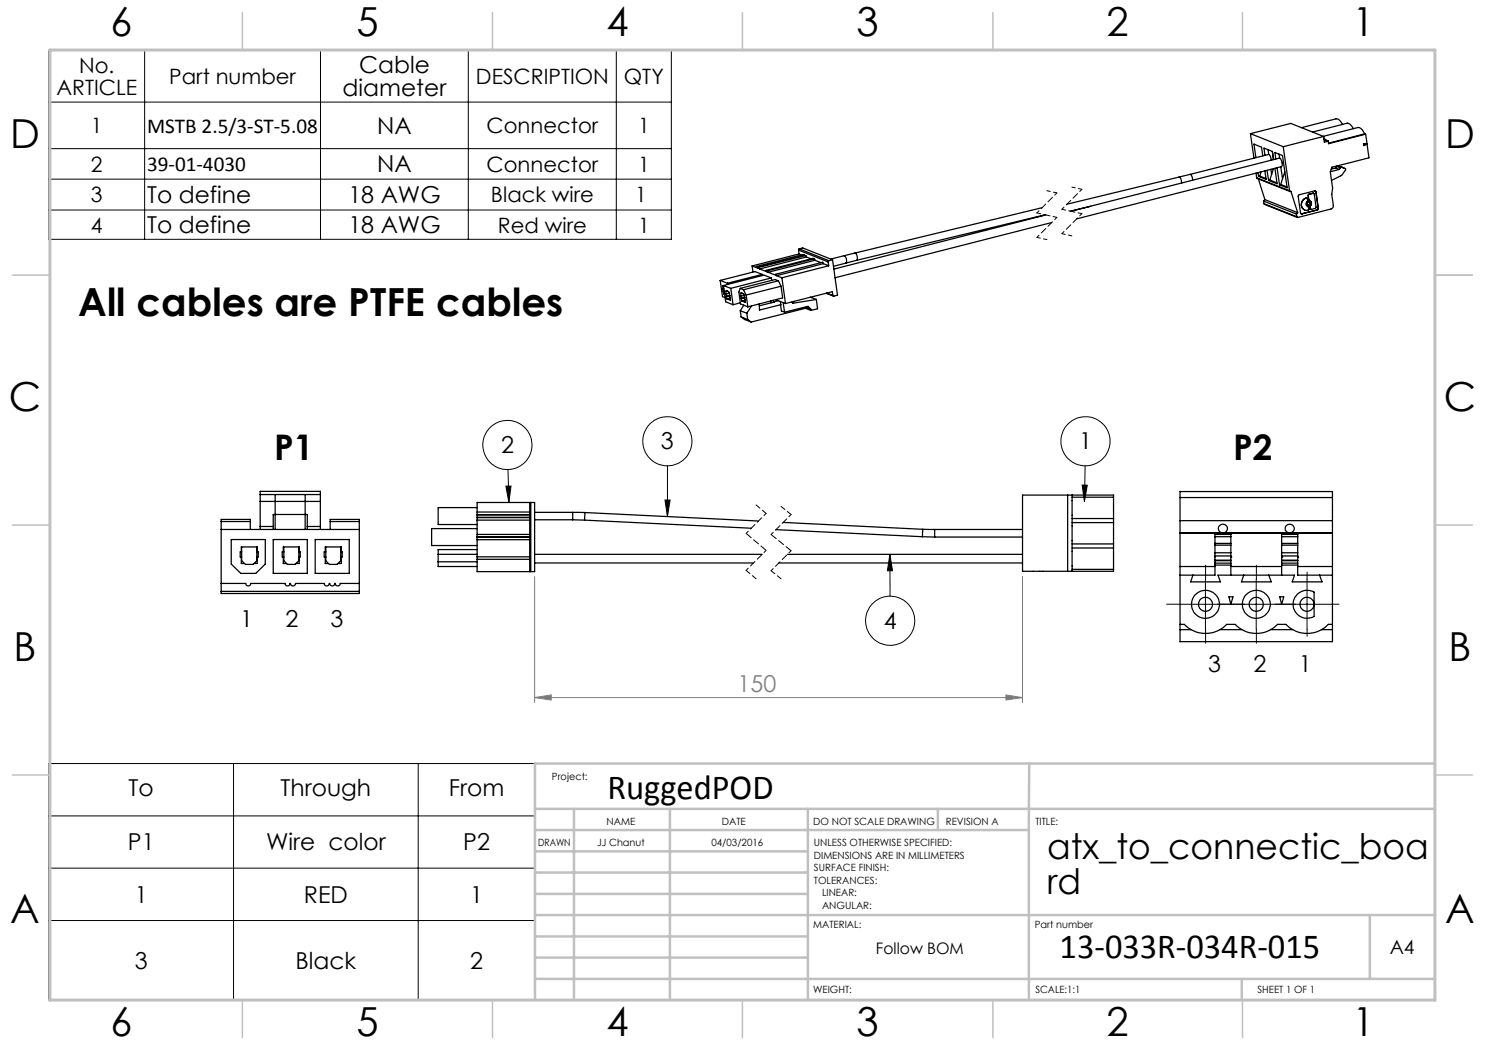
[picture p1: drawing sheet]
<svg xmlns="http://www.w3.org/2000/svg" width="297mm" height="210mm" viewBox="0 0 297 210" stroke-linecap="round" stroke-linejoin="round" font-family="sans-serif">
<g fill="none" stroke="#000" stroke-width=".2">
<path d="M9.8 10h124.5v37.9h-124.5zM28.9 10v37.9M64.1 10v37.9M93.7 10v37.9M123.3 10v37.9M9.8 29.7h124.5M9.8 35.8h124.5M9.8 20.4h124.5M9.8 42h124.5M101.2 97.2h1l-.4 3.3zM101.6 93.9l.2 6.6M133.5 93.2v10.1"/>
<path d="M216.4 97h1.1l-.6 3.3zM217 93.2l-.1 7.1M133 100h1l-.5 3.3zM178 110.9l.5 3.3h-1zM178 110.9v8.3M241.1 115.8v10.1M251.2 115.8v10.1M261.4 115.8v10.1M236.1 120.9h10M246.3 120.9h10M256.4 120.9h10M9.8 152.7h97.2v47.3h-97.2z"/>
<path d="M46.7 152.7v47.3M83.6 152.7v47.3M9.8 163.2h97.2M9.8 173.6h97.2M9.8 184.1h97.2"/>
<circle cx="101.5" cy="89" r="4.9"/>
<circle cx="133.5" cy="88.3" r="4.9"/>
<circle cx="217.1" cy="88.3" r="4.9"/>
<circle cx="178" cy="124.2" r="4.9"/>
</g>
<path d="M106.9 115.3v25.2M204.5 115.3v25.2M106.9 139.5l3.3-.5v1zM106.9 139.5h97.6M201.2 139l3.3 .5-3.3 .5z" fill="none" stroke="#808080" stroke-width=".2"/>
<path d="M241.1 115.8v-2.8M251.3 115.8v-2.8M261.4 115.8v-1.4M236.1 120.8h-2.8M241.1 125.8v2.8M246.1 120.8h2.8M246.3 120.8h-2.8M251.3 125.8v2.8M256.3 120.8h2.8M256.4 120.8h-1.4M261.4 125.8v1.4M266.4 120.8h1.4" fill="none" stroke="#000" stroke-width=".2" stroke-dasharray="30.5 1.3 1.3 1.3"/>
<path d="M209.4 38.1l2 .5M214.4 37.4l2 .5M207.4 47.5l2 .4M212.4 46.7l2 .5" fill="none" stroke="#000" stroke-width=".2" stroke-dasharray="1.3 .6" stroke-dashoffset=".6"/>
<path d="M211.4 38.6l-4 4M216.4 37.9l-4 4M211.4 43.5l-4 4M216.4 42.7l-4 4M153.2 102.7l-4 4M153.2 110.1l-4 4M158.2 102.9l-4 4M158.2 110.1l-4 4" fill="none" stroke="#000" stroke-width=".2" stroke-dasharray="1.3 .6" stroke-dashoffset=".7"/>
<path d="M207.4 42.6l4 .9M212.4 41.9l4 .8" fill="none" stroke="#000" stroke-width=".2" stroke-dasharray="1.3 .6" stroke-dashoffset=".5"/>
<path d="M149.2 114.1l2 1.7M151.2 101l2 1.7M154.2 114.1l2 1.7M156.2 101.3l2 1.6" fill="none" stroke="#000" stroke-width=".2" stroke-dasharray="1.3 .6" stroke-dashoffset=".3"/>
<path d="M149.2 106.7l4 3.4" fill="none" stroke="#000" stroke-width=".2" stroke-dasharray="1.3 .6" stroke-dashoffset="-.1"/>
<path d="M154.2 106.9l4 3.2" fill="none" stroke="#000" stroke-width=".2" stroke-dasharray="1.3 .6"/>
<path d="M287 55h7.5M287 144.8v55.2h-187.2" fill="none" stroke="#c0c0c0" stroke-width=".2"/>
<g fill="none" stroke="#c0c0c0" stroke-width=".5">
<path d="M205.8 152.7v47.3M287 152.7h-180v47.3M107 161.8h180M107 178.8h54.6M107 174.5h54.6M107 170.3h54.6M107 166h98.8M114.8 161.8v38.2M134 161.8v38.2M161.6 161.8v38.2M187.6 161.8v4.2M107 195.8h180"/>
<path d="M107 191.5h54.6M107 187.3h54.6M107 183h180M248.4 195.8v4.2M274 183v12.8"/>
</g>
<g fill="none" stroke="#c0c0c0" stroke-width=".3">
<path d="M48.5 2.5v7.5M98.5 2.5v7.5M148.5 2.5v7.5M198.6 2.5v7.5M248.5 2.5v7.5M2.5 55h7.5M287 55h7.5M2.5 105h7.5M287 105h7.5M2.5 155h7.5M287 155h7.5M48.5 200v7.5"/>
<path d="M98.5 200v7.5M148.5 200v7.5M198.6 200v7.5M248.5 200v7.5"/>
</g>
<path d="M10 10h277v190h-277z" fill="none" stroke="#c0c0c0" stroke-width=".6"/>
<path d="M101.2 97.2h1l-.4 3.3zM216.4 97h1.1l-.6 3.3zM178 110.9l.5 3.3h-1zM133 100h1l-.5 3.3z" fill="#000"/>
<path d="M106.9 139.5l3.3-.5v1zM201.2 139l3.3 .5-3.3 .5z" fill="#808080"/>
<g fill="none" stroke="#000" stroke-width=".25">
<path d="M235.8 35.4l.3 .3 .2 .9M235.8 35.4l-22.4 5.4M238 34.9l-2.2 .5M238 34.9l.2 .1 .2 .4 .1 .6M250.1 26.7l.7 4.9M250.1 26.7l6.5 2.6M250.1 26.7l8.1-2 6.5 2.6M251.2 34.6l.1 1M251.3 35.6l6.7 2.7M251.3 35.6l6.6 2.6M251.6 34.5l.1 .8M251.7 35.8l1.3 4.1"/>
<path d="M252 35.2l1.2 .5M252 35.2l-.3 .1M252.2 34.4l-.2 .8M252.6 31.2l-.3-1.8-1.5-.6 .4 2.7M253 31.1l-.2-1.5 1.7 .7 .2 1.6M253 34.2l.2 1.7-1.5-.6M253 39.9l6.5 2.6M253 39.9l-.3 .3M253.4 34.1l.3 2M253.6 29.9l.2 1M254 36l1.4 .6M254 36l-.3 .1"/>
<path d="M254.2 33.9l.1 1M254.2 32.1l-.2-.9-.3-.3-15.7 4M254.3 34.9l-.3 1.1M254.5 30.3l.2 1.6M254.7 33.7l-.4 1.2M255 33.6l.4 3.2-1.7-.7M255.2 31.8l-.2-1.3 1.5 .6 .9 6.5-1.5-.6M255.4 33.5l.5 3.5M255.8 30.8l.1 .8M256.2 36.9l1.2 .5M256.2 36.9l-.3 .1M256.2 33.4l.3 2.3"/>
<path d="M256.5 35.7l-.3 1.2M256.6 29.3l1.3 8.9M257 34.4l-.5 1.3M257.9 38.2l.1 .1h.2l1.3 4.2M261.2 39.6h.1M261.2 39.6a1.23 1.23 0 0 0-.9 1.4 1.23 1.23 0 0 0 1.3 1M261.3 39.6a1.27 1.27 0 0 0-1 1.1 1.27 1.27 0 0 0 .6 1.3M261.3 39.6l.2 .1v.5a.66 .66 0 0 0 .1 1.1M261.3 39.6h.1M261.6 39.1l.1 .9M261.6 39.1h.1M261.7 39.1l.1 .9"/>
<path d="M261.7 40l.2 .2M261.7 40h.1M261.8 38.9l-.2 .2M261.8 38.9l-.1 .2M261.8 40l.1 .2M262.6 38.7h.1M262.6 38.7l.3 .1 .3 2.7-.2 .2-.7 .2-.3-.2M262.6 38.7l-.8 .2M263 38.2l.2 .1M263.2 38.3l.4 3.4M263.2 38.3v.1M263.2 38.4l-.3-.2-3 .7-.3 .2 .5 3.5 .3 .2"/>
<path d="M263.2 38.4l.5 3.3M264.7 27.3l-8.1 2M264.7 27.3l.2 1.1 .7-.2M264.8 27.6l.4 .4M264.8 27.9l.4 .1M265.2 28l.4 .2M267.1 33.6l-.9 .2M267.1 33.6l.7 .3M267.4 33.3l-.3 .3M267.4 33.3l.6 .3M267.7 33.2l-.3 .1M267.7 33.2l.7 .2"/>
<path d="M267.7 33.2l1.3 .5M267.8 33.9l-1.7 .5M268 33.6l-.2 .3M268.4 33.4l-.4 .2M268.4 33.4l.6 .3M268.5 24.9l-.2-.3a1.25 1.25 0 0 0-1.1-.8l-6.9 1.7M269 33.7l.1 .3a3.9 3.9 0 0 1-2.8 2.1M270.7 25.7l-.2-.2a1.26 1.26 0 0 0-1.1-.8l-6.9 1.7M272.7 28.7l.7 .1-.6 .3zM272.9 26.8l-.2-.5a1.4 1.4 0 0 0-1.1-.8l-6.9 1.8M272.9 26.8l-7.2 1.8M272.9 26.8h.2"/>
<path d="M273.1 26.8l-7.4 1.9-.1-.5M273.1 26.8l.3 2M273.3 28.8l-.5 .3M273.4 28.8l.4 2.8-7.4 1.8-.3 1 .4 3.2a6.3 6.3 0 0 0 .2 3.5l-.1 .3-.4 .4-6.6 1.7-.2-.2M144 56.1l1.5 .5M144 56.1l.5 3.2 .5 .2M144.6 57.8v.5M144.6 57.2h-.1l.1 .6M144.6 58.3h.1M144.7 57.1h.1M144.7 57.1l1.5 .6M144.7 57.1l.4 3.3 1.5 .6"/>
<path d="M144.7 57.1l-.1 .1M144.7 58.3v.5M144.7 57.2h-.1M144.7 58.8h.2M144.8 57.7l-.2 .1M144.9 58.2l-.2 .1M144.9 58.2l-.3 .1M144.9 58.7l-.2 .1M145.2 58.8l.1 .5M145.3 59.3h.1M145.3 58.2l.5 .2 .2 .7M145.3 58.2h-.1v.6"/>
<path d="M145.3 59.3l.1 .5M145.5 58.2h-.2M145.5 56.6v.3M145.9 58.7l-.7 .1M146 59.1v.5M146 59.1l-.7 .2M146 59.6l.1 .4-.7-.2M146 59.6l-.6 .2M146 59.5v.1M146.2 57.7l.4 3.3M148.1 57.7l-.3 .7 .3 2.4 1.5 .6M148.1 57.7l.6 .3"/>
<path d="M148.2 59.2v.5M148.2 59.7h.1M148.3 58.7l.5 .2 .1 .6M148.3 58.7l-.2-.1 .1 .6M148.3 59.7v.5M148.4 58.6l-.1 .1M148.7 58l.5 1M148.8 59.1l-.6 .1M148.9 59.5l.1 .5M148.9 59.5l-.6 .2M148.9 59.5l-.7 .2M149 60h.1"/>
<path d="M149 60v.5l-.7-.3M149.2 59l.4 2.4M150.4 53.2l.8 .3 .1-.2 .4 .4 .1-.2 .1 .3M150.4 53.2l.2 1.2M151.9 53.8l1.3 .5v-.2l.2 .3M152.5 54.9l-1.5-.6-7 1.8M152.5 54.9v.2M152.5 54.9l-7 1.7M153.4 54.4h.1M153.4 54.4l.1-.2 .1 .3M153.6 54.5l1.5 .5 .1-.2 .1 .3M154.3 55.6v.5"/>
<path d="M154.3 55.6l-1.5-.6-8.1 2.1M154.3 55.6l-8.1 2.1M155.2 59.9l1.9 .8M155.3 55.1l1.1 .5M155.7 56.2l-7 1.8M155.7 56.2l.5 1M155.7 56.2l-.7-.3-6.9 1.8M156.2 57.2l-7 1.8M156.2 57.2l.3 2.4-6.9 1.8M156.4 55.6l.7 5.1M159.7 50l5.9 2.4M159.7 50l.1 .8"/>
<path d="M159.8 50.8l.5 .2M159.8 50.8l-9.4 2.4M159.8 49.8l-.1 .2M159.8 49.8l6 2.3M159.8 49.8l.7-.2 6 2.4M160.8 51l-.1-.1-9.4 2.4M161 51.1l-.1-.1-9.4 2.4M161.3 51.4l-.2-.3-9.3 2.4M161.3 51.4l.9 .4M161.3 51.4l-9.4 2.4M162.1 59.4l1.2 .5M162.7 51.8l-.1-.1-9.4 2.4"/>
<path d="M163 52.1l-.2-.3-9.3 2.4M163 52.1l-9.4 2.4M163 52.1l1.2 .4M163.3 59.9l-4.6 .7M163.3 59.9l.2 1.9-1.3 .3M164.7 52.7l-.2-.3-9.3 2.4M164.7 52.7l-9.4 2.4M164.7 52.7l1 .5M165.6 52.4l.1 .8M165.7 53.2l-9.3 2.4M165.8 52.1l-.2 .3M166.5 52l1 7-.7 .3-.2-.2"/>
<path d="M166.5 52l-.7 .1M166.6 59.1l-1.3-.5 1.4 .6M166.6 59.1l-.1-.8-9.4 2.4M168.8 51.1a1.11 1.11 0 0 1 .4 1.5M168.8 51.1l-2.6 .7M169.2 52.6l-2.5 .7M171 50.6l-2.2 .5M171 50.6a1.12 1.12 0 0 1 .3 1.5M171.3 52.1l-2.1 .5M208.4 41.5l-37.4 9.1M209 43l-37.7 9.1M209.2 43l-42.4 10.8"/>
<path d="M210.3 44.5l-43.3 11.1M214.1 42.3l41.7-10.7a1.3 1.3 0 0 1 .5 1.7l-41 10.5M218.1 41.3l-4.1 1M252.7 40.2l6.6 2.6M252.7 40.2l.1 .5M252.8 40.7l6.7 2.8M252.8 40.7l6.6 2.6M259.3 42.8l.1 .5M259.5 42.5l-.2 .3M260.2 42.7h.1M260.3 42.7l.1 .1M260.9 42h.1"/>
<path d="M261.5 41.3h.1M261.6 41.3l.2 .5-.2 .2M261.6 42h.1M261.8 40.5a.3 .3 0 0 0-.4 .1 .3 .3 0 0 0 .3 .4M261.8 40.5h.1M261.9 40.2a.59 .59 0 0 1 .2 1M261.9 41.4l.1 .3M261.9 41.4h.1M262 41.7l.1 .2M262 41.4v.3M262 41.7h.1M262 40.2l.3 .4-.3 .6"/>
<path d="M262 41.2l-.1 .2M262 41.2h.1M262.1 41.2l-.1 .2M263.4 42l-3.1 .7M263.4 42h.1M263.5 42l-3.1 .8M263.6 41.7l-.2 .3M263.6 41.7h.1M263.7 41.7l-.2 .3M148.1 60.6l-1.5 .4M148.1 62.2l1.3 .4M148.1 62.2l.1 1.2"/>
<path d="M148.2 63.4l1.3 .5M148.2 63.4l.7 .5 1.3 .5M148.8 61l-.7 1.2M149 60l-.7 .2M149.4 62.6l.1 1.3M149.5 63.9l.7 .5M150.3 61.2l-.9 1.4M151.8 60.8l.1 1.2 4.2-1M154.2 60.2v.4M154.7 60.1v.3M154.7 60.4l-2.8 .8M155.7 60.1l-1 .3"/>
<path d="M156.1 60.3v.7M156.1 61l.2 1.2 .6 .2M156.6 60.5l.3 1.9M158.5 60.4l.2 .2M158.5 60.6h.2M158.8 60.3h.1M158.8 60.3l-.3 .1M161.1 61.7l1.1 .4M161.3 61.3l.2 .3M161.5 61.6l-11.3 2.8M161.5 61.6l.6 .2M162.1 61.8l.1 .3"/>
<path d="M162.1 61.8l-.5-.5-4.7 1.1M52 98.9h12.1M55 98.9v7M61 98.9v7M213.5 99v15.3M214.4 99v15.3M214.4 99.4h8.3M222.7 99.4v-.4h-18.2v15.3h9M222.7 99.4v4.3M236 99.5v28.8h30.5v-2.4M236 99.5v-1.2h30.5v1.2M236 99.5h30.5"/>
<path d="M266.5 99.5v4.6M44.2 116.7h4.9a.51 .51 0 0 0 .6 .5 .51 .51 0 0 0 .5-.5h6.8a.49 .49 0 0 0 .5 .5 .49 .49 0 0 0 .5-.5h.1a.49 .49 0 0 0 .5 .5 .49 .49 0 0 0 .5-.5h5.7a.55 .55 0 0 0 .6 .5 .55 .55 0 0 0 .5-.5 .51 .51 0 0 0 .5 .5 .51 .51 0 0 0 .6-.5h.1a.49 .49 0 0 0 .5 .5 .49 .49 0 0 0 .5-.5h3.8M44.2 104.3v-.4h5.9v.4M44.2 118.3v.4h27.7v-.4M44.2 105.9h27.7M44.2 104.3v14M44.2 104.3h5.9M44.2 118.3h27.7M46.2 107.9h6.9v4.9l-1.9 1.9h-3l-2-1.9zM48.3 111.4v1.3h.6M48.3 110.4v-1h3.1v1M48.3 110.4h-.3v1h.3"/>
<path d="M48.3 109.4v2.7l.6 .6M48.9 112.7l.2 .2h1.5l.2-.2M50.1 104.3v1.6M51.4 110.4h.2v1h-.2M51.4 109.4v2.7l-.6 .6M51.4 111.4v1.3h-.6M52 105.3v.6M52 105.3v-7h12.1v7M52 100.3h12.1M52 105.3h2.6M54.6 105.3v.6M54.6 107.9h6.9v6.8h-6.9z"/>
<path d="M54.6 105.3v-2.4h6.9v2.4M56.7 111.4v1.3h.6M56.7 110.4v-1h3.1v1M56.8 110.4h-.4v1h.4M56.8 109.4v2.7l.5 .6M57.3 112.7l.2 .2h1.5l.2-.2M59.8 110.4h.2v1h-.2M59.8 109.4v2.7l-.6 .6M59.8 111.4v1.3h-.6M61.5 105.3v.6M61.5 105.3h2.6M63 107.9h6.8v6.8h-6.8z"/>
<path d="M64.1 105.3v.6M65.1 111.4v1.3h.6M65.1 110.4v-1h3.2v1M65.2 110.4h-.4v1h.4M65.2 109.4v2.7l.5 .6M65.7 112.7l.2 .2h1.5l.2-.2M66 104.3v-.4h5.9v.4M66 104.3h5.9M66 104.3v1.6M68.2 110.4h.2v1h-.2M68.2 109.4v2.7l-.6 .6M68.3 111.4v1.3h-.7"/>
<path d="M71.9 104.3v14M87.6 110.9h7.8M87.6 112.4h7.8M95.4 102.4v.5M95.4 103v.5M95.4 103.5v.5M95.4 106.9v.5M95.4 107.4v.5M95.4 111.4v.5M95.4 107.4h10.5M95.4 111.9v2.4h10.5M95.4 102.9h10.5"/>
<path d="M95.4 102.4h10.5M95.4 103.5h10.5M95.4 104h10.5M95.4 106.9h10.5M95.4 107.9h10.5M95.4 111.9h10.5M95.4 111.4h10.5M95.4 102.9v.1M95.4 103.5h.1M95.4 104v2.9M95.4 107.4h.1M95.4 107.9v3.5"/>
<path d="M95.4 101.5h-7.8v3.4h7.8M95.4 109.9h-7.8v3.4h7.8M95.4 105.7h-9.1v3.4h9.1M105.9 100.5h.3M105.9 114.3h.3M105.9 100.5v13.8M105.9 100.5h-10.5v1.9M106.2 100.5v13.8M106.2 100.5h.7v13.8h-.7M106.9 110.9h45.5M106.9 112.6h43.8M106.9 104h7.6"/>
<path d="M106.9 102.5h7.6M114.5 104h2.4M114.5 102.5h2.5M114.5 102.5v1.5M116.9 104l33.4 1.6M117 102.5l-.1 1.5M117 102.5l34.7 1.7M155.2 105.9l29.3 1.4M155.8 112.6h48.7M156.6 104.5l27.9 1.4M157.5 110.9h47M184.5 107.3l2.4 .1"/>
<path d="M184.5 105.9h2.4M184.5 105.9v1.4M186.9 105.9v1.5M186.9 105.9h17.6M186.9 107.4h17.6M206.6 114.3h.1M208 114.3h.1M208.6 114.3h.1M213.5 114.3h.9M214.4 103.7h8.3M214.4 104.5h8.3M214.4 108.8h8.3"/>
<path d="M214.4 113.9h8.3M214.4 109.6h8.3M222.7 104.5v4.3M222.7 109.6v4.3M222.7 113.9v.4h-8.3M222.7 103.7v.8M222.7 108.8v.8M236 113.3h7M236 106.6h30.5M236 104.1h30.5M238.6 115l-.5 1.4h6l-.5-1.4h15.3l-.5 1.4h6l-.5-1.4M243 111.4h.1"/>
<path d="M243 110.6v.6M243 112v.1M243 108.7v.3M243 112.6v.4M243 112.2v.4M243 106.9v.4M243 106.9h3.2M243 112.1h3.2M243 113v2h-7M243 110.6h3.2M243 111.2h3.2M243 109h3.2"/>
<path d="M243 106.6v.3M243 107.3v1.4M243 109v1.6M243 111.2v.8M243 112h3.2M243 108.7h3.2M243 107.3h3.2M243 113h3.2M243 112.6h3.2M245.8 119.4h.8l-.4 1.5zM246.2 111.4h.1M246.2 110.6v.6"/>
<path d="M246.2 112v.1M246.2 108.7v.3M246.2 112.6v.4M246.2 112.2v.4M246.2 106.9v.4M246.2 113.3h10.1M246.2 106.6v.3M246.2 107.3v1.4M246.2 109v1.6M246.2 111.2v.8M246.2 113v2M248.7 115l-.4 1.4h5.9l-.4-1.4"/>
<path d="M255.9 119.4h.9l-.5 1.5zM256.3 111.4h.1M256.3 110.6v.6M256.3 112v.1M256.3 108.7v.3M256.3 112.6v.4M256.3 112.2v.4M256.3 106.9v.4M256.3 106.9h3.2M256.3 112.1h3.2M256.3 110.6h3.2M256.3 111.2h3.2"/>
<path d="M256.3 109h3.2M256.3 106.6v.3M256.3 107.3v1.4M256.3 109v1.6M256.3 111.2v.8M256.3 113v2M256.3 112h3.2M256.3 108.7h3.2M256.3 107.3h3.2M256.3 113h3.2M256.3 112.6h3.2M259.4 118.9a2.81 2.81 0 0 1 3.4-.5v4.9a2.81 2.81 0 0 1-3.6-.7 2.81 2.81 0 0 1 .2-3.7z"/>
<path d="M259.5 111.4h.1M259.5 110.6v.6M259.5 112v.1M259.5 108.7v.3M259.5 112.6v.4M259.5 112.2v.4M259.5 106.9v.4M259.5 113.3h7M259.5 113v2h7M259.5 106.6v.3M259.5 107.3v1.4M259.5 109v1.6"/>
<path d="M259.5 111.2v.8M266.5 115v9.9M266.5 104.1v2.5M266.5 106.6v6.7M266.5 103.3h.1M266.5 102.1h.1M266.5 113.3v1.7M236 124.9h.9a5.9 5.9 0 0 0 8.5 0h1.6a5.9 5.9 0 0 0 8.5 0h1.7a5.9 5.9 0 0 0 8.5 0h.8M236 125.9h2.2M244 125.9h4.4M254.1 125.9h4.4M264.3 125.9h2.2"/>
<path d="M266.5 124.9v1"/>
<circle cx="261.8" cy="40.7" r=".29"/>
<circle cx="244.6" cy="105.7" r=".9"/>
<circle cx="257.9" cy="105.7" r=".9"/>
<circle cx="241.1" cy="120.9" r="2.79"/>
<circle cx="241.1" cy="120.9" r="1.4"/>
<circle cx="251.3" cy="120.9" r="2.79"/>
<circle cx="251.3" cy="120.9" r="1.41"/>
<circle cx="261.4" cy="120.9" r="1.41"/>
</g>
<g font-size="8">
<text x="22.1" y="7.1">6</text>
<text x="71.3" y="7.2">5</text>
<text x="121.3" y="7.2">4</text>
<text x="171.3" y="7.2">3</text>
<text x="221.3" y="7.2">2</text>
<text x="270.5" y="7.2">1</text>
<text x="2" y="29.7">D</text>
<text x="289" y="29.7">D</text>
<text x="1.8" y="82.1">C</text>
<text x="288.8" y="82.1">C</text>
<text x="2.7" y="132.1">B</text>
<text x="289.7" y="132.1">B</text>
<text x="2" y="184.7">A</text>
<text x="289" y="184.7">A</text>
<text x="22.1" y="207.1">6</text>
<text x="71.3" y="207.2">5</text>
<text x="121.3" y="207.2">4</text>
<text x="171.3" y="207.2">3</text>
<text x="221.3" y="207.2">2</text>
<text x="270.5" y="207.2">1</text>
</g>
<text font-size="7.8" x="15.7" y="63.3">All cables are PTFE cables</text>
<g font-size="7.1">
<text x="54.8" y="92">P1</text>
<text x="246.6" y="92">P2</text>
<text x="121.5" y="159.8">RuggedPOD</text>
<text x="209.4" y="171.7">atx_to_connectic_boa</text>
<text x="209.4" y="178.8">rd</text>
<text x="211.9" y="191.6">13-033R-034R-015</text>
</g>
<g font-size="4.7">
<text x="71.8" y="14.6">Cable</text>
<text x="68.5" y="19.1">diameter</text>
<text x="75.5" y="26.7">NA</text>
<text x="75.5" y="34.5">NA</text>
<text x="29.4" y="40.5">To define</text>
<text x="69.7" y="40.6">18 AWG</text>
<text x="29.4" y="46.6">To define</text>
<text x="69.7" y="46.6">18 AWG</text>
<text x="132.2" y="89.9">3</text>
<text x="215.8" y="89.9">1</text>
<text x="100.2" y="90.6">2</text>
<text x="48" y="125.4">1</text>
<text x="57.1" y="125.4">2</text>
<text x="66.1" y="125.4">3</text>
<text x="176.8" y="125.8">4</text>
<text x="241.6" y="134.4">3</text>
<text x="250.7" y="134.4">2</text>
<text x="259.8" y="134.4">1</text>
<text x="25.7" y="159.2">To</text>
<text x="56.1" y="159.2">Through</text>
<text x="89.8" y="159.2">From</text>
<text x="25.6" y="170.1">P1</text>
<text x="53.2" y="170.1">Wire color</text>
<text x="92.7" y="170.1">P2</text>
<text x="27" y="180.5">1</text>
<text x="60.8" y="180.5">RED</text>
<text x="94" y="180.5">1</text>
<text x="27" y="193.7">3</text>
<text x="59.1" y="193.7">Black</text>
<text x="94" y="193.7">2</text>
</g>
<text font-size="4.7" fill="#808080" x="147.5" y="138.5">150</text>
<g font-size="4.2">
<text x="15.8" y="14.7">No.</text>
<text x="33.9" y="16.8">Part number</text>
<text x="95.2" y="16.8">DESCRIPTION</text>
<text x="124.8" y="16.8">QTY</text>
<text x="11.3" y="18.9">ARTICLE</text>
<text x="18.2" y="26.6">1</text>
<text x="29.4" y="26.5">MSTB 2.5/3-ST-5.08</text>
<text x="97.3" y="26.6">Connector</text>
<text x="127.6" y="26.6">1</text>
<text x="18.2" y="34.4">2</text>
<text x="29.4" y="34.3">39-01-4030</text>
<text x="97.3" y="34.4">Connector</text>
<text x="127.6" y="34.4">1</text>
<text x="18.2" y="40.5">3</text>
<text x="98.2" y="40.5">Black wire</text>
<text x="127" y="40.5">1</text>
<text x="18.2" y="46.5">4</text>
<text x="99.6" y="46.5">Red wire</text>
<text x="127.6" y="46.5">1</text>
</g>
<text font-size="3.9" x="277.9" y="190.9">A4</text>
<text font-size="3.2" x="175.2" y="190.9">Follow BOM</text>
<g font-size="2">
<text x="110.4" y="156">Project:</text>
<text x="121.3" y="165">NAME</text>
<text x="144.4" y="165">DATE</text>
<text x="162.6" y="164.9">DO NOT SCALE DRAWING</text>
<text x="189.2" y="164.9">REVISION A</text>
<text x="207.1" y="164.9">TITLE:</text>
<text x="107.6" y="169.1">DRAWN</text>
<text x="119.4" y="169.1">JJ Chanut</text>
<text x="142.3" y="169.1">04/03/2016</text>
<text x="162.8" y="169.2">UNLESS OTHERWISE SPECIFIED:</text>
<text x="162.8" y="171.7">DIMENSIONS ARE IN MILLIMETERS</text>
<text x="162.8" y="174.2">SURFACE FINISH:</text>
<text x="162.8" y="176.7">TOLERANCES:</text>
<text x="164.4" y="179.2">LINEAR:</text>
<text x="162.6" y="185.5">MATERIAL:</text>
<text x="164.4" y="181.7">ANGULAR:</text>
<text x="207" y="185.5">Part number</text>
<text x="162.6" y="198.5">WEIGHT:</text>
<text x="207.1" y="198.6">SCALE:1:1</text>
<text x="251.5" y="198.6">SHEET 1 OF 1</text>
</g>
</svg>
